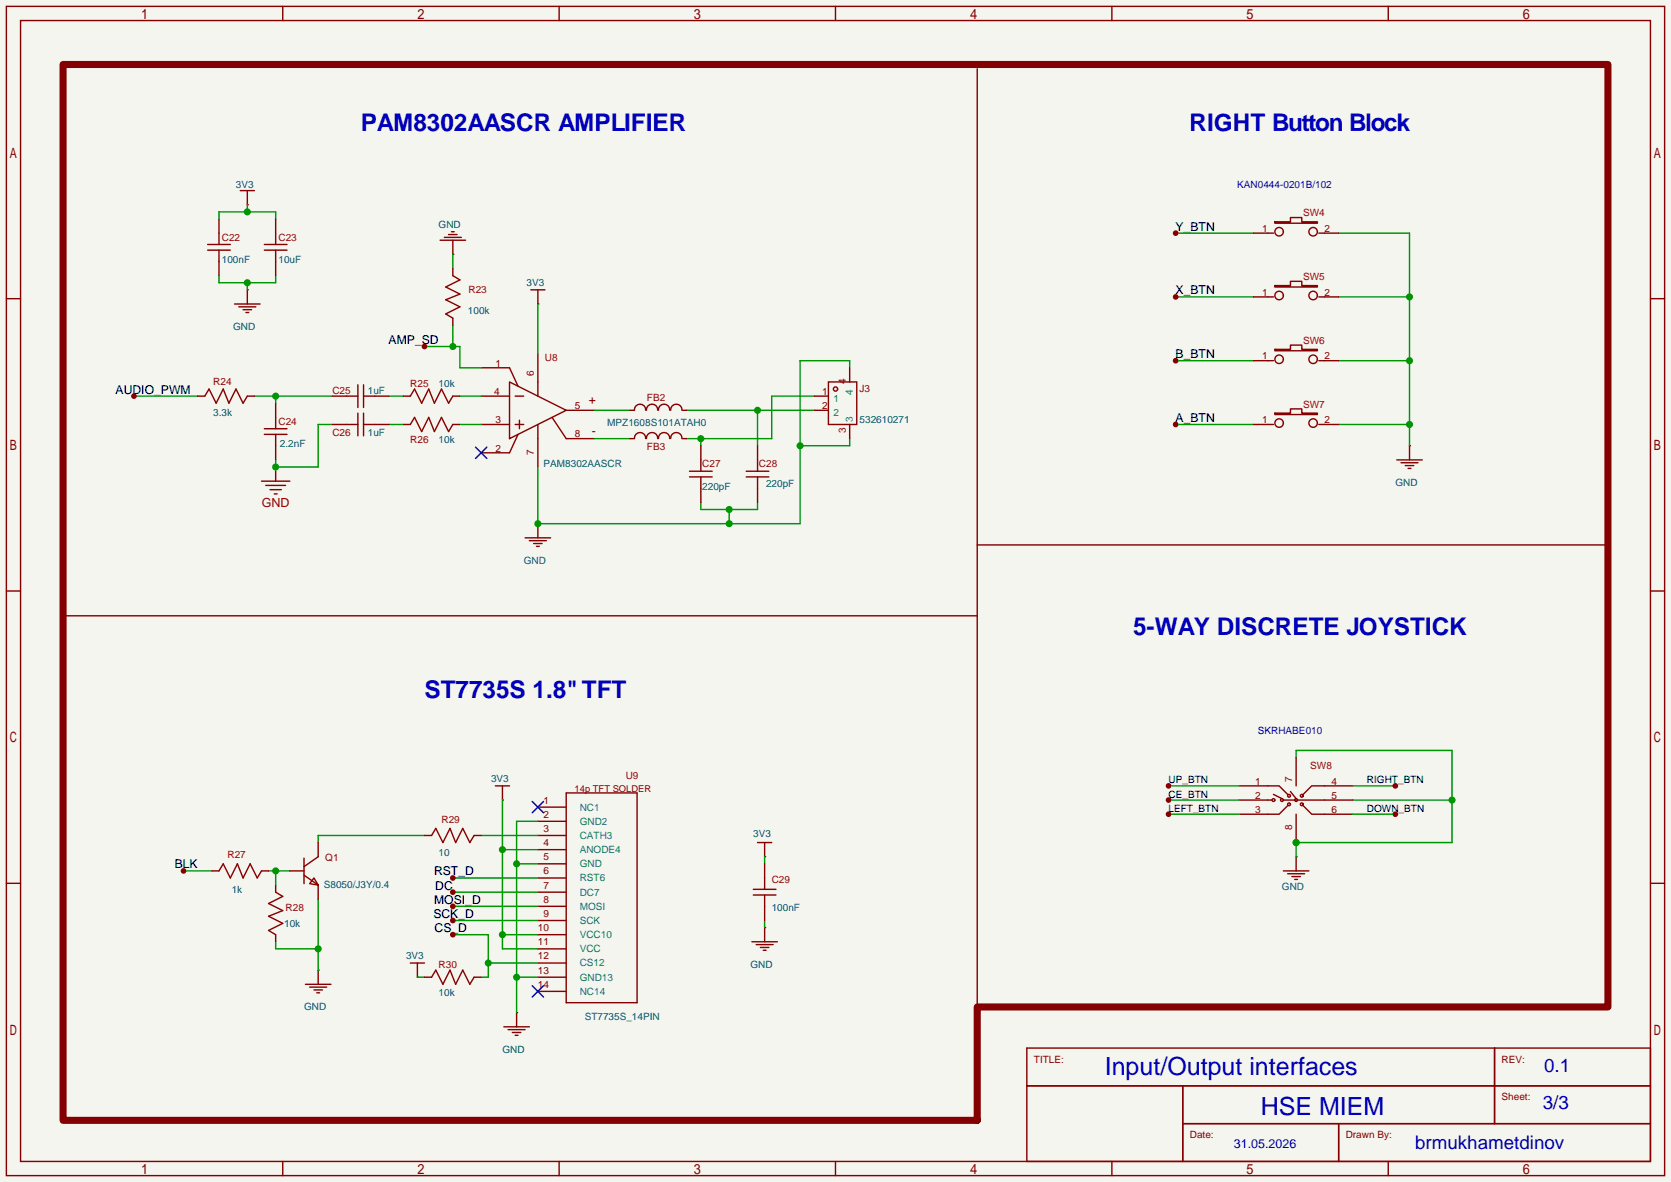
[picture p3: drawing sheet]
<svg xmlns="http://www.w3.org/2000/svg" width="299mm" height="212mm" viewBox="0 0 299 212" stroke-linecap="round" stroke-linejoin="round" font-family="sans-serif">
<path d="M0 0h299.5v211.8h-299.5z" fill="#f5f5f0"/>
<g fill="none" stroke="#850000" stroke-width=".25">
<path d="M1.1 1.1h297.2v209.6h-297.2zM3.7 3.7h292.1v204.5h-292.1zM50.7 1.1v2.6M100.2 1.1v2.6M149.7 1.1v2.6M199.3 1.1v2.6M248.8 1.1v2.6M1.1 53.5h2.6M295.8 53.5h2.5M252.6 79.9h.1M252.6 79.9v2.5M250.3 82.4h4.6"/>
<path d="M251.1 82.9h3M251.8 83.4h1.6M252.3 83.9h.6M1.1 105.9h2.6M295.8 105.9h2.5M1.1 158.3h2.6M230 156.1h4.6M230.8 156.6h3M231.5 157.1h1.5M232 157.6h.5M232.3 153.5h.1M232.3 153.5v2.6"/>
<path d="M295.8 158.3h2.5M50.7 208.2v2.5M100.2 208.2v2.5M149.7 208.2v2.5M199.3 208.2v2.5M248.8 208.2v2.5"/>
</g>
<path d="M11.3 11.6h276.9v168.9h-113.1v20.3h-163.8z" fill="none" stroke="#850000" stroke-width="1.3"/>
<path d="M232.3 135.8v-1.3h27.9v16.5h-27.9v2.5M242.4 143.4h17.8" fill="none" stroke="#009600" stroke-width=".25"/>
<g fill="#009600">
<circle cx="260.2" cy="143.4" r=".63"/>
<circle cx="232.3" cy="151" r=".63"/>
</g>
<path d="M239.9 41.8h12.7v38.1M239.9 53.2h12.7M239.9 76.1h12.7M239.9 64.6h12.7" fill="none" stroke="#009600" stroke-width=".25"/>
<g fill="#009600">
<circle cx="252.6" cy="76.1" r=".63"/>
<circle cx="252.6" cy="64.6" r=".63"/>
<circle cx="252.6" cy="53.2" r=".63"/>
</g>
<g fill="none" stroke="#850000" stroke-width=".25">
<path d="M175.1 12.3v168.9M43.1 34.2h2.5M44.3 36.7h.1M44.3 34.2v2.5M42 54.5h4.6M42.8 55h3M43.6 55.5h1.5M44.1 56h.5M44.3 51.9h.1M44.3 51.9v2.6M78.9 43.1h4.5M79.6 42.5h3.1"/>
<path d="M80.4 42h1.5M80.9 41.5h.5M81.2 45.6h.1M81.2 43.1v2.5M95.1 51.9h2.6M96.4 54.5h.1M96.4 51.9v2.6M86.2 71h5.1M86.2 76.1h5.1M86.2 65.9h5.1l1.5 3.3M91.3 68.5l10.2 5-10.2 5.1zM92.3 71h1.6"/>
<path d="M92.3 76.1h1.6M92.8 77.9l-1.5 3.3h-5.1M93.1 75.3v1.5M96.4 63.4v7.6M96.4 76.1v7.6M98.9 74.8l2.6 3.8h5.1M101.5 73.5h5.1M94.1 96.4h4.6M94.9 96.9h3M95.6 97.4h1.6M96.1 97.9h.5M96.4 93.9h.1"/>
<path d="M96.4 93.9v2.5M88.8 140.8h2.5M90 143.4h.1M90 140.8v2.6M96.4 159.9h5M96.4 157.4h5M96.4 154.8h5M96.4 152.3h5M96.4 149.7h5M96.4 147.2h5M96.4 144.7h5M101.5 142.1h12.7v37.6h-12.7z"/>
<path d="M135.8 151h2.5M137 153.5h.1M137 151v2.5M54.7 176.4h4.6M55.5 176.9h3M56.3 177.4h1.5M56.8 177.9h.5M57 173.9h.1M57 173.9v2.5M96.4 177.7h5M96.4 175.1h5M96.4 172.6h5"/>
<path d="M96.4 170.1h5M96.4 167.5h5M96.4 165h5M96.4 162.4h5M134.7 168.8h4.6M135.5 169.3h3.1M136.3 169.8h1.5M136.8 170.3h.5M137 166.2h.1M137 166.2v2.6M90.3 184h4.6M91.1 184.5h3"/>
<path d="M91.8 185h1.5M92.3 185.5h.5M92.6 181.5h.1M92.6 181.5v2.5"/>
</g>
<path d="M85.2 80.1l2 2.1M87.2 80.1l-2 2.1M95.4 143.6l2 2.1M97.4 143.6l-2 2.1M95.4 176.7l2 2M97.4 176.7l-2 2" fill="none" stroke="#000085" stroke-width=".25"/>
<path d="M152.3 65.9v-1.3h-8.9v29.3h-47v-10.2M152.3 78.6v1.3h-8.9M125.6 90v1.3h10.2v-1.3M130.7 91.3v2.6" fill="none" stroke="#009600" stroke-width=".25"/>
<g fill="#009600">
<circle cx="143.4" cy="79.9" r=".63"/>
<circle cx="130.7" cy="93.9" r=".63"/>
<circle cx="96.4" cy="93.9" r=".63"/>
<circle cx="130.7" cy="91.3" r=".63"/>
</g>
<path d="M39.2 39.2v-1.2h10.2v1.2M44.3 36.7v1.3" fill="none" stroke="#009600" stroke-width=".25"/>
<circle cx="44.3" cy="38" r=".63" fill="#009600"/>
<path d="M39.2 49.4v1.3h10.2v-1.3M44.3 50.7v1.2" fill="none" stroke="#009600" stroke-width=".25"/>
<circle cx="44.3" cy="50.7" r=".63" fill="#009600"/>
<path d="M81.2 58.3v3.8M76.1 62.1h6.3v3.8h3.8" fill="none" stroke="#009600" stroke-width=".25"/>
<circle cx="81.2" cy="62.1" r=".63" fill="#009600"/>
<circle cx="76.1" cy="62.1" r=".51" fill="#850000"/>
<path d="M81.2 45.6v2.5M96.4 54.5v8.9M45.6 71h14M49.4 71v1.3" fill="none" stroke="#009600" stroke-width=".25"/>
<circle cx="49.4" cy="71" r=".63" fill="#009600"/>
<path d="M106.6 78.6h6.3M123.1 73.5h22.8M135.8 73.5v6.4" fill="none" stroke="#009600" stroke-width=".25"/>
<circle cx="135.8" cy="73.5" r=".63" fill="#009600"/>
<path d="M69.7 76.1h2.6M69.7 71h2.6M82.4 76.1h3.8M82.4 71h3.8M106.6 73.5h6.3M90 143.4v26.7h6.4M90 152.3h6.4M90 167.5h6.4" fill="none" stroke="#009600" stroke-width=".25"/>
<g fill="#009600">
<circle cx="90" cy="167.5" r=".63"/>
<circle cx="90" cy="152.3" r=".63"/>
</g>
<path d="M86.2 149.7h10.2M92.6 154.8h3.8M96.4 147.2h-3.8v34.3M92.6 175.1h3.8" fill="none" stroke="#009600" stroke-width=".25"/>
<g fill="#009600">
<circle cx="92.6" cy="154.8" r=".63"/>
<circle cx="92.6" cy="175.1" r=".63"/>
</g>
<path d="M49.4 168.8v1.3h7.6M57 161.2v12.7" fill="none" stroke="#009600" stroke-width=".25"/>
<circle cx="57" cy="170.1" r=".63" fill="#009600"/>
<path d="M48.1 156.1h3.8M49.4 156.1v2.5" fill="none" stroke="#009600" stroke-width=".25"/>
<circle cx="49.4" cy="156.1" r=".63" fill="#009600"/>
<path d="M32.9 156.1h5.1" fill="none" stroke="#009600" stroke-width=".25"/>
<circle cx="32.9" cy="156.1" r=".51" fill="#850000"/>
<path d="M76.1 149.7h-19.1v1.3M137 153.5v1.3M81.2 167.5h6.3v7.6h-1.3M87.5 172.6h8.9M137 165v1.2" fill="none" stroke="#009600" stroke-width=".25"/>
<circle cx="87.5" cy="172.6" r=".63" fill="#009600"/>
<circle cx="81.2" cy="167.5" r=".51" fill="#850000"/>
<path d="M81.2 159.9h15.2" fill="none" stroke="#009600" stroke-width=".25"/>
<circle cx="81.2" cy="159.9" r=".51" fill="#850000"/>
<path d="M81.2 157.4h15.2" fill="none" stroke="#009600" stroke-width=".25"/>
<circle cx="81.2" cy="157.4" r=".51" fill="#850000"/>
<path d="M81.2 162.4h15.2" fill="none" stroke="#009600" stroke-width=".25"/>
<circle cx="81.2" cy="162.4" r=".51" fill="#850000"/>
<path d="M81.2 165h15.2" fill="none" stroke="#009600" stroke-width=".25"/>
<circle cx="81.2" cy="165" r=".51" fill="#850000"/>
<path d="M24 71h11.4" fill="none" stroke="#009600" stroke-width=".25"/>
<circle cx="24" cy="71" r=".51" fill="#850000"/>
<path d="M125.6 78.6v1.3M145.9 71h-7.6v7.6h-15.2" fill="none" stroke="#009600" stroke-width=".25"/>
<circle cx="125.6" cy="78.6" r=".63" fill="#009600"/>
<path d="M59.6 76.1h-2.6v7.6h-7.6v-1.3" fill="none" stroke="#009600" stroke-width=".25"/>
<path d="M49.4 83.7v2.5" fill="none" stroke="#850000" stroke-width=".25"/>
<circle cx="49.4" cy="83.7" r=".63" fill="#009600"/>
<path d="M46.9 86.2h5M47.6 87h3.6M48.4 87.8h2M49.1 88.5h.6" fill="none" stroke="#850000" stroke-width=".25"/>
<path d="M210.7 41.8h14" fill="none" stroke="#009600" stroke-width=".25"/>
<circle cx="210.7" cy="41.8" r=".51" fill="#850000"/>
<path d="M210.7 53.2h14" fill="none" stroke="#009600" stroke-width=".25"/>
<circle cx="210.7" cy="53.2" r=".51" fill="#850000"/>
<path d="M210.7 64.6h14" fill="none" stroke="#009600" stroke-width=".25"/>
<circle cx="210.7" cy="64.6" r=".51" fill="#850000"/>
<path d="M210.7 76.1h14" fill="none" stroke="#009600" stroke-width=".25"/>
<circle cx="210.7" cy="76.1" r=".51" fill="#850000"/>
<g fill="none" stroke="#850000" stroke-width=".25">
<path d="M39.2 39.2v4.6M228.5 39.8h2.8v-.8h2v.8h2.8v.2h-7.6zM37.2 44.8h4.1M37.2 43.8h4.1M39.2 44.8v4.6M81.2 48.1v1.3l1.2 .8-2.5 1.2 2.5 1.3-2.5 1 2.5 1.3-2.5 1.3 1.3 .7v1.3M224.7 41.8h3.5M224.7 53.2h3.5M228.5 51.2h2.8v-.8h2v.8h2.8v.2h-7.6zM236.3 41.8h3.6M236.3 53.2h3.6M35.4 71h1.3l.8-1.3 1.2 2.6 1.3-2.6 1 2.6 1.3-2.6 1.3 2.6 .7-1.3h1.3"/>
<path d="M47.4 77.9h4M47.4 76.8h4M49.4 72.3v4.5M49.4 77.9v4.5M59.6 71h4.5M59.6 76.1h4.5M64.1 69v4M64.1 74v4.1M65.2 71h4.5M65.2 69v4M65.2 74v4.1M65.2 76.1h4.5"/>
<path d="M72.3 71h1.2l.8-1.3 1.3 2.6 1.2-2.6 1.1 2.6 1.2-2.6 1.3 2.6 .8-1.3h1.2M72.3 76.1h1.2l.8-1.3 1.3 2.5 1.2-2.5 1.1 2.5 1.2-2.5 1.3 2.5 .8-1.2h1.2M112.9 73.5h.8M112.9 78.6h.8M113.7 73.5a1.01 1.01 0 0 1 1-1.1 1.01 1.01 0 0 1 1 1.1M113.7 78.6a1.01 1.01 0 0 1 1-1.1 1.01 1.01 0 0 1 1 1.1M115.8 73.5a1.01 1.01 0 0 1 1.1-1.1 1.01 1.01 0 0 1 1 1.1M115.8 78.6a1.01 1.01 0 0 1 1.1-1.1 1.01 1.01 0 0 1 1 1.1M118 73.5a1.01 1.01 0 0 1 1-1.1 1.01 1.01 0 0 1 1 1.1M118 78.6a1.01 1.01 0 0 1 1-1.1 1.01 1.01 0 0 1 1 1.1M120.2 73.5a1.01 1.01 0 0 1 1-1.1 1.01 1.01 0 0 1 1 1.1M120.2 78.6a1.01 1.01 0 0 1 1-1.1 1.01 1.01 0 0 1 1 1.1"/>
<path d="M122.3 73.5h.8M122.3 78.6h.8M125.6 79.9v4.6M135.8 79.9v4.6M145.9 71h2.6M145.9 73.5h2.6M148.5 68.5h5v7.6h-5zM152.3 65.9v2.6M152.3 76.1v2.5M224.7 76.1h3.5M224.7 64.6h3.5M228.5 62.6h2.8v-.8h2v.8h2.8v.3h-7.6z"/>
<path d="M228.5 74h2.8v-.7h2v.7h2.8v.3h-7.6zM236.3 76.1h3.6M236.3 64.6h3.6M123.6 84.5h4M123.6 85.5h4M125.6 85.5v4.5M133.7 84.5h4.1M133.7 85.5h4.1M135.8 85.5v4.5M232.3 135.8v5M38 156.1h1.2l.8-1.3 1.3 2.6 1.2-2.6 1.1 2.6 1.2-2.6 1.3 2.6 .8-1.3h1.2M49.4 158.6v1.3l1.3 .8-2.6 1.2 2.6 1.3-2.6 1 2.6 1.3-2.6 1.3 1.3 .7v1.3"/>
<path d="M135 159.4h4.1M137 154.8v4.6M222.1 140.8h7.1l1.6 1.6M222.1 143.4h5.9M228.2 142.4l1.5 .7M230 143.4h12.4M230.8 144.4l-1.6 1.5h-7.1M231.3 141.9l1 1.2M232.3 145.9v5.1M233.6 144.4l1.5 1.5h7.3M242.4 140.8h-7.3l-1.5 1.6M73.5 172.6h2.6"/>
<path d="M74.8 175.1h.1M74.8 172.6v2.5M76.1 175.1h1.2l.8-1.2 1.3 2.5 1.2-2.5 1.1 2.5 1.2-2.5 1.3 2.5 .8-1.3h1.2M135 160.4h4.1M137 160.4v4.6"/>
<circle cx="229.2" cy="41.5" r=".76"/>
<circle cx="229.2" cy="53" r=".76"/>
<circle cx="235.3" cy="41.5" r=".76"/>
<circle cx="235.3" cy="53" r=".76"/>
<circle cx="149.7" cy="69.7" r=".38"/>
<circle cx="229.2" cy="75.8" r=".76"/>
<circle cx="229.2" cy="64.4" r=".76"/>
<circle cx="235.3" cy="75.8" r=".76"/>
<circle cx="235.3" cy="64.4" r=".76"/>
<circle cx="228.2" cy="143.4" r=".25"/>
<circle cx="229.7" cy="143.4" r=".25"/>
<circle cx="231" cy="144.1" r=".25"/>
<circle cx="231" cy="142.6" r=".25"/>
<circle cx="232.3" cy="143.4" r=".25"/>
<circle cx="233.3" cy="144.1" r=".25"/>
<circle cx="233.3" cy="142.6" r=".25"/>
</g>
<path d="M74.8 175.1h1.3" fill="none" stroke="#009600" stroke-width=".25"/>
<circle cx="232.3" cy="151" r=".63" fill="#009600"/>
<g fill="none" stroke="#850000" stroke-width=".25">
<path d="M49.4 39.2v4.6M47.4 44.8h4M47.4 43.8h4M49.4 44.8v4.6M175.1 97.7h113.1M11.3 110.4h163.8M51.9 156.1h2.6M54.5 153.8v4.6M54.5 156.8l2.5 1.8M56.3 157.4l.7 1.2-1.5-.2zM57 151v2.5l-2.5 1.8M57 158.6v2.6"/>
<path d="M76.1 149.7h1.2l.8-1.2 1.3 2.5 1.2-2.5 1.1 2.5 1.2-2.5 1.3 2.5 .8-1.3h1.2"/>
</g>
<path d="M242.4 140.8h7.7" fill="none" stroke="#009600" stroke-width=".25"/>
<circle cx="250.1" cy="140.8" r=".51" fill="#850000"/>
<path d="M242.4 145.9h7.7" fill="none" stroke="#009600" stroke-width=".25"/>
<circle cx="250.1" cy="145.9" r=".51" fill="#850000"/>
<path d="M209.4 140.8h12.7" fill="none" stroke="#009600" stroke-width=".25"/>
<circle cx="209.4" cy="140.8" r=".51" fill="#850000"/>
<path d="M209.4 145.9h12.7" fill="none" stroke="#009600" stroke-width=".25"/>
<circle cx="209.4" cy="145.9" r=".51" fill="#850000"/>
<path d="M209.4 143.4h12.7" fill="none" stroke="#009600" stroke-width=".25"/>
<circle cx="209.4" cy="143.4" r=".51" fill="#850000"/>
<path d="M184 187.8h111.8v20.4h-111.8zM184 194.6h111.8M212 194.6v13.6M267.8 187.8v13.6M212 201.4h83.8M239.9 201.4v6.8" fill="none" stroke="#850000" stroke-width=".25"/>
<g font-size="4.5" fill="#0000c2">
<text x="198" y="192.7">Input/Output interfaces</text>
<text x="225.9" y="199.8">HSE MIEM</text>
</g>
<g font-size="4.4" fill="#0000c2">
<text x="64.6" y="23.6">PAM8302AASCR AMPLIFIER</text>
<text x="213.2" y="23.6">RIGHT Button Block</text>
<text x="203.1" y="113.7">5-WAY DISCRETE JOYSTICK</text>
<text x="76.1" y="125.2">ST7735S 1.8&quot; TFT</text>
</g>
<g font-size="3.4" fill="#0000c2">
<text x="276.7" y="192.2">0.1</text>
<text x="276.5" y="198.8">3/3</text>
<text x="253.6" y="205.9">brmukhametdinov</text>
</g>
<g font-size="2.2">
<text x="210.7" y="41.3">Y_BTN</text>
<text x="210.7" y="52.8">X_BTN</text>
<text x="69.7" y="61.7">AMP_SD</text>
<text x="210.7" y="64.2">B_BTN</text>
<text x="20.7" y="70.5">AUDIO_PWM</text>
<text x="210.7" y="75.6">A_BTN</text>
<text x="31.3" y="155.6">BLK</text>
<text x="77.8" y="156.9">RST_D</text>
<text x="77.8" y="162">MOSI_D</text>
<text x="78" y="159.4">DC</text>
<text x="77.7" y="164.5">SCK_D</text>
<text x="77.9" y="167.1">CS_D</text>
</g>
<g font-size="2.2" fill="#840000">
<text x="105.5" y="72.4">+</text>
<text x="106" y="78">-</text>
</g>
<text font-size="2.2" fill="#a90000" x="46.9" y="90.9">GND</text>
<text font-size="2.2" fill="#0000c2" x="221.1" y="205.7">31.05.2026</text>
<g font-size="1.8" fill="#006464">
<text x="42.3" y="33.7">3V3</text>
<text x="78.6" y="40.8">GND</text>
<text x="39.8" y="47.2">100nF</text>
<text x="49.9" y="47.2">10uF</text>
<text x="94.4" y="51.2">3V3</text>
<text x="41.8" y="59.1">GND</text>
<text x="83.9" y="56.3">100k</text>
<text x="65.9" y="70.5">1uF</text>
<text x="78.6" y="69.3">10k</text>
<text x="38.2" y="74.6">3.3k</text>
<text x="108.8" y="76.4">MPZ1608S101ATAH0</text>
<text x="154.1" y="75.9">532610271</text>
<text x="50.2" y="80.2">2.2nF</text>
<text x="65.9" y="78.2">1uF</text>
<text x="78.6" y="79.4">10k</text>
<text x="97.4" y="83.8">PAM8302AASCR</text>
<text x="125.9" y="87.8">220pF</text>
<text x="137.3" y="87.3">220pF</text>
<text x="250.1" y="87.1">GND</text>
<text x="93.9" y="101">GND</text>
<text x="88" y="140.1">3V3</text>
<text x="78.6" y="153.3">10</text>
<text x="135" y="150">3V3</text>
<text x="41.5" y="160">1k</text>
<text x="58" y="159.1">S8050/J3Y/0.4</text>
<text x="229.7" y="159.4">GND</text>
<text x="50.9" y="166">10k</text>
<text x="138.3" y="163.3">100nF</text>
<text x="72.8" y="171.9">3V3</text>
<text x="134.5" y="173.4">GND</text>
<text x="78.6" y="178.5">10k</text>
<text x="54.5" y="181">GND</text>
<text x="104.8" y="182.8">ST7735S_14PIN</text>
<text x="90" y="188.7">GND</text>
</g>
<g font-size="1.8" fill="#0000c2">
<text x="221.7" y="33.7">KAN0444-0201B/102</text>
<text x="225.4" y="131.5">SKRHABE010</text>
</g>
<g font-size="1.8" fill="#840000">
<text x="226.2" y="41.6">1</text>
<text x="237.4" y="41.6">2</text>
<text x="226.2" y="53">1</text>
<text x="237.4" y="53">2</text>
<text x="88.8" y="65.7">1</text>
<text x="226.2" y="64.4">1</text>
<text x="237.4" y="64.4">2</text>
<text x="88.5" y="70.8">4</text>
<text x="95.7" y="67.4" transform="rotate(-90 95.7 67.4)">6</text>
<text x="147.3" y="70.8">1</text>
<text x="151.6" y="68.8" transform="rotate(-90 151.6 68.8)">4</text>
<text x="88.8" y="75.9">3</text>
<text x="103" y="73.3">5</text>
<text x="147.3" y="73.3">2</text>
<text x="151.6" y="77.7" transform="rotate(-90 151.6 77.7)">3</text>
<text x="226.2" y="75.9">1</text>
<text x="237.4" y="75.9">2</text>
<text x="88.8" y="80.9">2</text>
<text x="95.7" y="81.6" transform="rotate(-90 95.7 81.6)">7</text>
<text x="103" y="78.4">8</text>
<text x="224.9" y="140.6">1</text>
<text x="224.9" y="143.2">2</text>
<text x="231.6" y="140.1" transform="rotate(-90 231.6 140.1)">7</text>
<text x="238.6" y="140.6">4</text>
<text x="238.6" y="143.2">5</text>
<text x="97.4" y="149.1">3</text>
<text x="97.4" y="146.6">2</text>
<text x="97.4" y="144">1</text>
<text x="224.9" y="145.7">3</text>
<text x="231.6" y="148.7" transform="rotate(-90 231.6 148.7)">8</text>
<text x="238.6" y="145.7">6</text>
<text x="97.4" y="154.2">5</text>
<text x="97.4" y="151.6">4</text>
<text x="97.4" y="161.8">8</text>
<text x="97.4" y="159.3">7</text>
<text x="97.4" y="156.7">6</text>
<text x="96.4" y="166.9">10</text>
<text x="97.4" y="164.3">9</text>
<text x="96.4" y="172">12</text>
<text x="96.4" y="169.4">11</text>
<text x="96.4" y="177">14</text>
<text x="96.4" y="174.5">13</text>
<text x="185.3" y="190.4">TITLE:</text>
<text x="269.1" y="190.4">REV:</text>
<text x="269.1" y="197.2">Sheet:</text>
<text x="213.2" y="204">Date:</text>
<text x="241.2" y="204">Drawn By:</text>
</g>
<g font-size="1.8" fill="#a90000">
<text x="233.6" y="38.8">SW4</text>
<text x="39.8" y="43.1">C22</text>
<text x="49.9" y="43.1">C23</text>
<text x="84" y="52.5">R23</text>
<text x="233.6" y="50.2">SW5</text>
<text x="97.7" y="64.7">U8</text>
<text x="233.6" y="61.7">SW6</text>
<text x="38.2" y="69">R24</text>
<text x="59.6" y="70.5">C25</text>
<text x="73.5" y="69.3">R25</text>
<text x="116" y="71.8">FB2</text>
<text x="154.1" y="70.3">J3</text>
<text x="49.9" y="76.1">C24</text>
<text x="233.6" y="73.1">SW7</text>
<text x="59.6" y="78.2">C26</text>
<text x="73.5" y="79.4">R26</text>
<text x="116" y="80.7">FB3</text>
<text x="125.9" y="83.8">C27</text>
<text x="136" y="83.8">C28</text>
<text x="234.8" y="137.9">SW8</text>
<text x="112.1" y="139.6">U9</text>
<text x="79.1" y="147.5">R29</text>
<text x="40.8" y="153.9">R27</text>
<text x="58.3" y="154.4">Q1</text>
<text x="138.3" y="158.2">C29</text>
<text x="51.2" y="163.3">R28</text>
<text x="78.6" y="173.4">R30</text>
</g>
<g font-size="1.8" fill="#008484">
<text x="152.8" y="70.9" transform="rotate(-90 152.8 70.9)">4</text>
<text x="149.4" y="72">1</text>
<text x="149.4" y="74.6">2</text>
<text x="152.8" y="75.6" transform="rotate(-90 152.8 75.6)">3</text>
<text x="103.9" y="147.8">GND2</text>
<text x="103.9" y="145.3">NC1</text>
<text x="103.9" y="155.4">GND</text>
<text x="103.9" y="152.9">ANODE4</text>
<text x="103.9" y="150.3">CATH3</text>
<text x="103.9" y="160.5">DC7</text>
<text x="103.9" y="158">RST6</text>
<text x="103.9" y="165.6">SCK</text>
<text x="103.9" y="163">MOSI</text>
<text x="103.9" y="173.2">CS12</text>
<text x="103.9" y="170.7">VCC</text>
<text x="103.9" y="168.1">VCC10</text>
<text x="103.9" y="178.3">NC14</text>
<text x="103.9" y="175.7">GND13</text>
</g>
<g font-size="1.8">
<text x="209.4" y="140.4">UP_BTN</text>
<text x="209.4" y="142.9">CE_BTN</text>
<text x="245" y="140.4">RIGHT_BTN</text>
<text x="209.4" y="145.5">LEFT_BTN</text>
<text x="245" y="145.5">DOWN_BTN</text>
</g>
<text font-size="1.7" fill="#840000" x="103" y="141.9">14p TFT SOLDER</text>
</svg>
